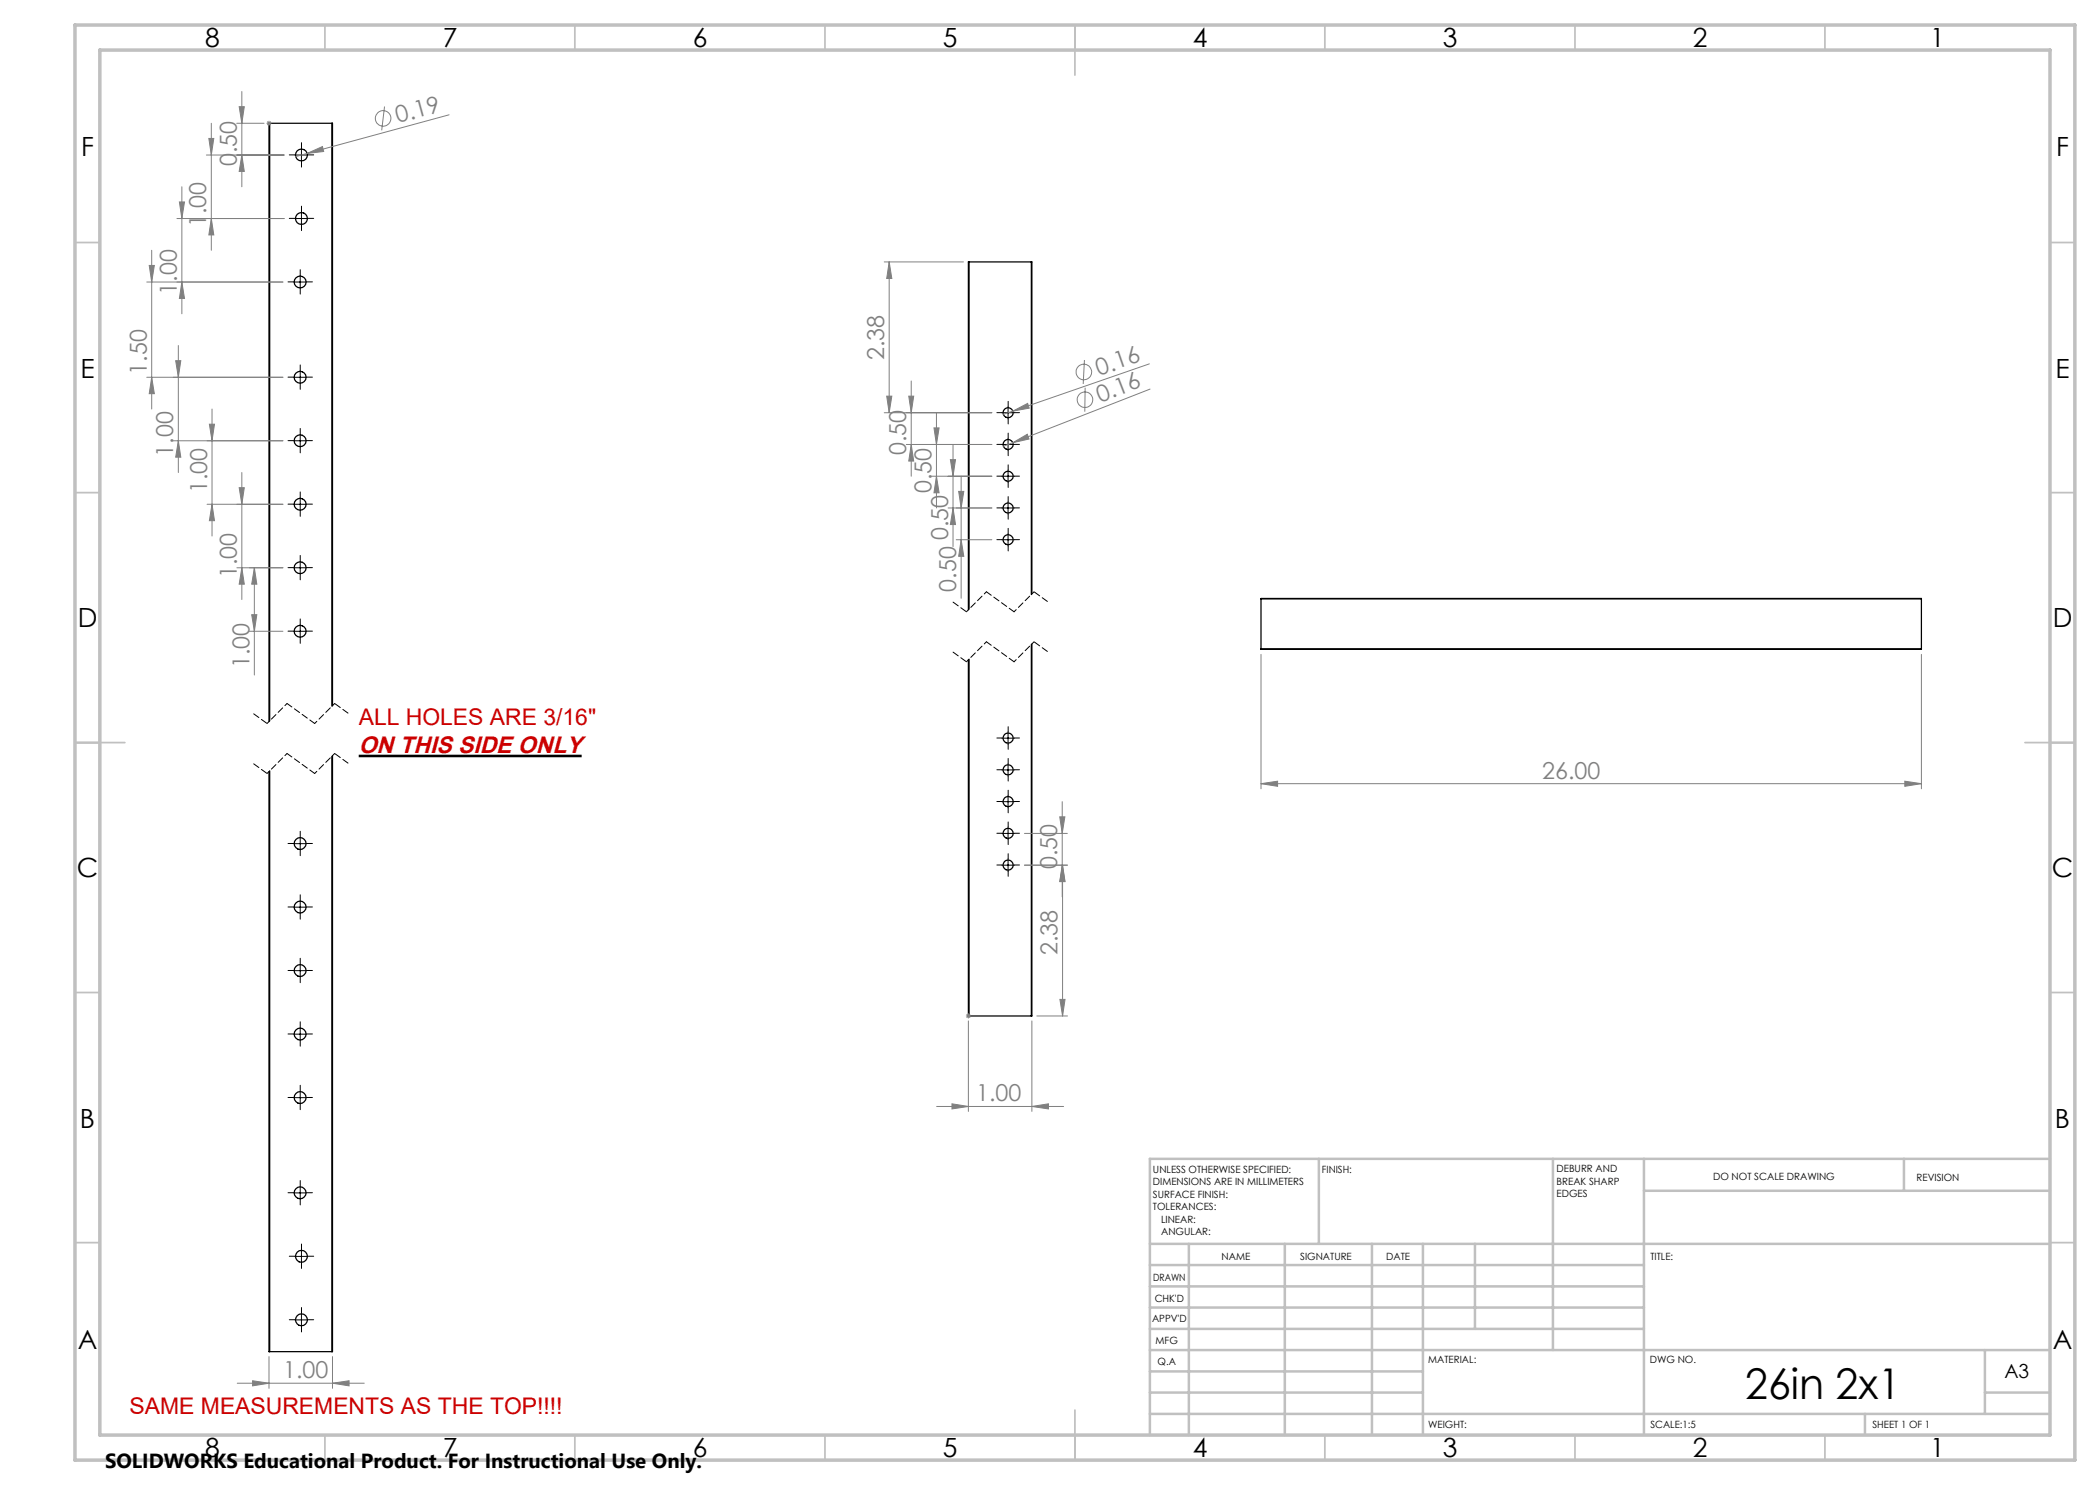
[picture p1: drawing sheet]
<svg xmlns="http://www.w3.org/2000/svg" width="420mm" height="297mm" viewBox="0 0 420 297" stroke-linecap="round" stroke-linejoin="round" font-family="sans-serif">
<g fill="none" stroke="#000" stroke-width=".25">
<path d="M53.9 24.7h-.1v119.6M53.9 24.7v119.5M53.9 24.7h12.5M66.4 24.7h.1v116.4M66.4 24.7v116.5M193.8 52.4h-.1v69.6M193.8 52.4v69.4M193.8 52.4h12.5M206.3 52.4h.1v66.4M206.3 52.4v66.5M252.2 119.8h132.1M252.2 119.8v10"/>
<path d="M384.3 119.8v10M193.7 132v71.2h.1M193.8 131.8v71.4M206.3 128.9v74.3M206.4 128.8v74.4h-.1M252.2 129.8h132.1M53.8 154.3v116h.1M53.9 154.2v116.1M66.4 151.3v119M66.5 151.1v119.2h-.1M193.8 203.2h12.5M53.9 270.3h12.5"/>
<circle cx="60.3" cy="31" r="1.19"/>
<circle cx="60" cy="56.4" r="1.18"/>
<circle cx="60.3" cy="43.7" r="1.19"/>
<circle cx="60" cy="75.5" r="1.18"/>
<circle cx="60" cy="88.2" r="1.18"/>
<circle cx="201.6" cy="95.2" r="1"/>
<circle cx="201.6" cy="88.9" r="1"/>
<circle cx="201.6" cy="82.5" r="1"/>
<circle cx="60" cy="100.9" r="1.18"/>
<circle cx="60" cy="113.6" r="1.18"/>
<circle cx="201.6" cy="107.9" r="1"/>
<circle cx="201.6" cy="101.6" r="1"/>
<circle cx="60" cy="126.3" r="1.18"/>
<circle cx="201.6" cy="154" r="1.02"/>
<circle cx="201.6" cy="147.6" r="1.02"/>
<circle cx="60" cy="168.7" r="1.19"/>
<circle cx="201.6" cy="160.3" r="1.02"/>
<circle cx="201.6" cy="166.7" r="1.02"/>
<circle cx="201.6" cy="173" r="1.02"/>
<circle cx="60" cy="194.1" r="1.19"/>
<circle cx="60" cy="181.4" r="1.19"/>
<circle cx="60" cy="206.8" r="1.19"/>
<circle cx="60" cy="219.5" r="1.19"/>
<circle cx="60" cy="238.6" r="1.19"/>
<circle cx="60.3" cy="251.3" r="1.2"/>
<circle cx="60.3" cy="264" r="1.2"/>
</g>
<g fill="none" stroke="#808080" stroke-width=".2">
<path d="M48.4 18.3v19.1M36.4 37.4v25.4M41.3 31h15.5M41.8 27.7h1l-.5 3.3zM42.3 24.7v25.4M47.3 24.7h5.5M47.8 21.3h1.1l-.5 3.4zM48.4 31l.5 3.3h-1.1zM53.3 24.7h1M53.4 24.3l.8 .7M53.8 24.2v.9M54.2 24.3l-.8 .7"/>
<path d="M61.4 30.7l3.1-1.4 .2 1zM61.4 30.7l-2.3 .6M76.9 21.3l-.6 4.8M89.8 23l-28.4 7.7M29.4 56.4h27.2M29.8 53.1h1.1l-.6 3.3zM30.3 50.1v31.7M35.4 43.7h21.4M35.9 40.4h1l-.5 3.3zM36.4 56.4l.5 3.3h-1zM42.3 43.7l.5 3.3h-1zM176.8 52.4h15.9"/>
<path d="M177.8 52.4l.6 3.3h-1.1zM177.8 52.4v30.1M29.4 75.5h27.2M30.3 75.5l.6 3.2h-1.1zM35.1 72.1h1.1l-.5 3.4zM35.7 69.1v25.4M177.3 79.2h1.1l-.6 3.3zM181.8 79.2h.9l-.5 3.3zM182.2 76.2v19M216.9 72l-.3 4.8M217 77.5v4.8M229.9 72.8l-27.3 9.4"/>
<path d="M230 77.8l-27.4 10.7M34.6 88.2h22M35.7 88.2l.5 3.2h-1.1zM41.9 84.8h1l-.5 3.4zM42.4 81.8v25.4M47.8 97.5h1.1l-.5 3.4zM48.4 94.5v25.4M176.8 82.5h21.6M181.3 88.9h17.1M182.2 88.9l.5 3.3h-.9zM186.3 95.2h12.1M186.8 85.6h1l-.5 3.3z"/>
<path d="M187.3 95.2l.5 3.4h-1zM187.3 82.5v19.1M190.1 91.9h1l-.5 3.3zM190.6 88.9v20.4M191.7 98.3h1.1l-.6 3.3zM192.2 95.2v24.5M202.6 82.2l2.9-1.5 .3 .9zM202.6 88.5l2.9-1.6 .3 .9zM202.6 82.2l-1.9 .7M202.6 88.5l-1.9 .7M41.4 100.9h15.2M42.4 100.9l.5 3.2h-1z"/>
<path d="M47.4 113.6h9.2M48.4 113.6l.5 3.2h-1.1zM50.9 113.6l.5 3.2h-1.1zM50.9 113.6v21.4M189.6 101.6h8.8M190.6 101.6l.5 3.3h-1zM191.2 107.9h7.2M192.2 107.9l.6 3.4h-1.1zM49.9 126.3h6.7M50.3 122.9h1.1l-.5 3.4zM252.2 130.9v26.9M384.3 130.9v26.9"/>
<path d="M252.2 156.7l3.3-.5v1.1zM252.2 156.7h132.1M381 156.2l3.3 .5-3.3 .6zM204.9 173h8.6M204.9 166.7h8.6M211.9 163.4h1.1l-.6 3.3zM212.4 173l.6 3.3h-1.1zM212.4 160.3v19.1M212.5 173l.5 3.3h-1zM212.5 173v30.2M212 199.9h1l-.5 3.3zM193.2 203.2h1"/>
<path d="M193.3 202.8l.7 .7M193.7 202.7v1M193.7 204.2v18.1M194 202.8l-.7 .7M206.4 204.2v18.1M207.4 203.2h6.1M187.3 221.3h25.4M190.4 220.8l3.3 .5-3.3 .5zM206.4 221.3l3.3-.5v1zM47.4 276.6h25.4M50.5 276.2l3.3 .4-3.3 .6zM53.8 271.3v6.4"/>
<path d="M66.5 276.6l3.3-.4v1zM66.5 271.3v6.4"/>
<circle cx="76.6" cy="23.7" r="1.56"/>
<circle cx="216.8" cy="74.4" r="1.56"/>
<circle cx="217" cy="79.9" r="1.55"/>
</g>
<path d="M71.7 151.2h44.6" fill="none" stroke="#000" stroke-width=".51"/>
<g fill="none" stroke="#000" stroke-width=".2" stroke-dasharray="15.2 1.3 1.3 1.3">
<path d="M59 31h-1.1M60.3 29.7v-1.2M60.3 32.2v1.2M61.5 31h1.2M58.8 56.4h-1.2M59 43.7h-1.1M60 55.1v-1.2M60 57.6v1.2M60.3 42.4v-1.2M60.3 44.9v1.2M61.3 56.4h1.2M61.5 43.7h1.2"/>
<path d="M58.8 75.4h-1.2M60 74.2v-1.2M60 76.7v1.2M61.3 75.4h1.2M58.8 88.1h-1.2M60 99.6v-1.2M60 86.9v-1.2M60 89.4v1.2M61.3 88.1h1.2M200.4 95.2h-1M200.4 88.9h-1M200.4 82.5h-1"/>
<path d="M201.6 94v-1M201.6 96.5v1M201.6 87.6v-1M201.6 90.1v1M201.6 81.3v-1M201.6 83.8v1M202.9 95.2h1M202.9 88.9h1M202.9 82.5h1M58.8 113.5h-1.2M58.8 100.8h-1.2M60 112.3v-1.2"/>
<path d="M60 114.8v1.2M60 102.1v1.2M61.3 113.5h1.2M61.3 100.8h1.2M200.4 107.9h-1M200.4 101.6h-1M201.6 106.7v-1M201.6 109.2v1M201.6 100.3v-1M201.6 102.8v1M202.9 107.9h1M202.9 101.6h1"/>
<path d="M58.8 126.2h-1.2M60 125v-1.2M60 127.5v1.2M61.3 126.2h1.2M200.4 147.6h-1M200.4 154h-1M201.6 146.4v-1.1M201.6 148.9v1M201.6 152.7v-1M201.6 155.2v1M201.6 159.1v-1.1M202.9 147.6h1"/>
<path d="M202.9 154h1M58.8 168.7h-1.2M60 167.4v-1.1M60 169.9v1.2M61.3 168.7h1.2M200.4 160.3h-1M200.4 166.7h-1M200.4 173h-1M201.6 161.6v1M201.6 165.4v-1M201.6 167.9v1M201.6 171.8v-1.1"/>
<path d="M201.6 174.3v1M202.9 160.3h1M202.9 166.7h1M202.9 173h1M58.8 194.1h-1.2M58.8 181.4h-1.2M60 192.8v-1.1M60 195.3v1.2M60 180.1v-1.1M60 182.6v1.2M61.3 194.1h1.2M61.3 181.4h1.2"/>
<path d="M58.8 219.5h-1.2M58.8 206.8h-1.2M60 218.2v-1.1M60 205.5v-1.1M60 208v1.2M61.3 219.5h1.2M61.3 206.8h1.2M58.8 238.5h-1.2M60 220.7v1.2M60 237.3v-1.2M60 239.8v1.2M61.3 238.5h1.2"/>
<path d="M59 251.2h-1.1M60.3 250v-1.2M60.3 252.5v1.2M61.5 251.2h1.2M59 263.9h-1.1M60.3 262.7v-1.2M60.3 265.2v1.2M61.5 263.9h1.2"/>
</g>
<g fill="none" stroke="#000" stroke-width=".2">
<path d="M59 31h2.5M60.3 29.7v2.5M58.8 56.4h2.5M59 43.7h2.5M60 55.1v2.5M60.3 42.4v2.5M58.8 75.5h2.5M60 74.2v2.5M58.8 88.2h2.5M60 86.9v2.5M60 99.6v2.5M200.4 95.2h2.5"/>
<path d="M200.4 88.9h2.5M200.4 82.5h2.5M201.6 81.3v2.5M201.6 87.7v2.4M201.6 94v2.5M58.8 113.6h2.5M58.8 100.9h2.5M60 112.3v2.5M200.4 107.9h2.5M200.4 101.6h2.5M201.6 100.4v2.4M201.6 106.7v2.5"/>
<path d="M58.8 126.3h2.5M60 125v2.5M200.4 147.6h2.5M200.4 154h2.5M201.6 146.4v2.5M201.6 152.7v2.5M201.6 159.1v2.5M58.8 168.7h2.5M60 167.5v2.5M200.4 160.3h2.5M200.4 166.7h2.5M200.4 173h2.5"/>
<path d="M201.6 165.4v2.5M201.6 171.8v2.5M58.8 194.1h2.5M58.8 181.4h2.5M60 180.2v2.5M60 192.9v2.5M58.8 219.5h2.5M58.8 206.8h2.5M60 205.6v2.5M60 218.3v2.5M58.8 238.6h2.5M60 237.3v2.5"/>
<path d="M59 251.3h2.5M60.3 250v2.5M59 264h2.5M60.3 262.7v2.5"/>
</g>
<path d="M193.3 132.4l-2.8-2M193.3 122.4l-2.8-2M209.6 130.4l-2.8-2M209.6 120.4l-2.8-2M53.4 154.7l-2.8-2M53.4 144.7l-2.8-2M69.7 152.7l-2.8-2M69.7 142.7l-2.8-2" fill="none" stroke="#000" stroke-width=".2" stroke-dasharray="1.3 .6" stroke-dashoffset="-.1"/>
<path d="M197.3 118.4l-4 4M206.8 118.4l-4 4M197.3 128.4l-4 4M206.8 128.4l-4 4M57.4 150.7l-4 4M57.4 140.7l-4 4M66.9 150.7l-4 4M66.9 140.7l-4 4" fill="none" stroke="#000" stroke-width=".2" stroke-dasharray="1.3 .6" stroke-dashoffset=".7"/>
<path d="M202.8 132.4l-5.5-4M202.8 122.4l-5.5-4M62.9 154.7l-5.5-4M62.9 144.7l-5.5-4" fill="none" stroke="#000" stroke-width=".2" stroke-dasharray="1.3 .6" stroke-dashoffset=".1"/>
<g fill="none" stroke="#c0c0c0" stroke-width=".35">
<path d="M65 5v5M115 5v5M165 5v5M215 5v10M265 5v5M315 5v5M365 5v5M15 48.5h5M410 48.5h5M15 98.5h5M410 98.5h5M15 148.5h10"/>
<path d="M405 148.5h10M15 198.5h5M410 198.5h5M15 248.5h5M410 248.5h5M65 287v5M115 287v5M165 287v5M215 282v10M265 287v5M315 287v5M365 287v5"/>
</g>
<g fill="none" stroke="#c0c0c0" stroke-width=".5">
<path d="M263.8 231.8v17M310.6 231.8v38.2M328.8 231.8v55.2M328.8 238.2h81.2M380.8 231.8v6.4M410 231.8h-180v55.2M230 248.8h180M230 257.3h98.8M230 253h98.8M237.8 248.8v38.2M257 248.8v38.2M274.4 248.8v38.2"/>
<path d="M284.6 248.8v38.2M295 248.8v17M230 265.8h98.8M230 261.5h98.8M230 278.5h54.6M230 274.3h54.6M230 270h180M397 278.5h13M397 270v12.8M230 282.8h180M373 282.8v4.2"/>
</g>
<path d="M15 5h400v287h-400zM20 10h390v277h-390z" fill="none" stroke="#c0c0c0" stroke-width=".7"/>
<g fill="#808080">
<path d="M61.4 30.7l3.1-1.4 .2 1z"/>
<path d="M202.6 82.2l2.9-1.5 .3 .9z"/>
<path d="M202.6 88.5l2.9-1.6 .3 .9z"/>
<path d="M66.5 276.6l3.3-.4v1zM50.5 276.2l3.3 .4-3.3 .6z"/>
<path d="M190.4 220.8l3.3 .5-3.3 .5zM206.4 221.3l3.3-.5v1zM252.2 156.7l3.3-.5v1.1zM381 156.2l3.3 .5-3.3 .6z"/>
<path d="M48.4 31l.5 3.3h-1.1zM47.8 21.3h1.1l-.5 3.4zM42.3 43.7l.5 3.3h-1zM41.8 27.7h1l-.5 3.3zM30.3 75.5l.6 3.2h-1.1zM29.8 53.1h1.1l-.6 3.3zM42.4 100.9l.5 3.2h-1zM41.9 84.8h1l-.5 3.4zM50.3 122.9h1.1l-.5 3.4zM50.9 113.6l.5 3.2h-1.1zM177.3 79.2h1.1l-.6 3.3zM177.8 52.4l.6 3.3h-1.1zM182.2 88.9l.5 3.3h-.9zM181.8 79.2h.9l-.5 3.3zM192.2 107.9l.6 3.4h-1.1zM191.7 98.3h1.1l-.6 3.3zM212.4 173l.6 3.3h-1.1zM211.9 163.4h1.1l-.6 3.3z"/>
<path d="M35.9 40.4h1l-.5 3.3zM36.4 56.4l.5 3.3h-1zM35.1 72.1h1.1l-.5 3.4zM35.7 88.2l.5 3.2h-1.1zM47.8 97.5h1.1l-.5 3.4zM48.4 113.6l.5 3.2h-1.1zM186.8 85.6h1l-.5 3.3zM187.3 95.2l.5 3.4h-1zM190.1 91.9h1l-.5 3.3zM190.6 101.6l.5 3.3h-1zM212.5 173l.5 3.3h-1zM212 199.9h1l-.5 3.3z"/>
</g>
<text font-size="8.5" x="349.1" y="279.7">26in 2x1</text>
<g font-size="5.3">
<text x="41" y="9.5">8</text>
<text x="88.5" y="9.5">7</text>
<text x="138.5" y="9.5">6</text>
<text x="188.5" y="9.5">5</text>
<text x="238.5" y="9.5">4</text>
<text x="288.5" y="9.5">3</text>
<text x="338.5" y="9.5">2</text>
<text x="386" y="9.5">1</text>
<text x="16.2" y="31.2">F</text>
<text x="411.2" y="31.2">F</text>
<text x="16.1" y="75.5">E</text>
<text x="411.1" y="75.5">E</text>
<text x="15.5" y="125.5">D</text>
<text x="410.5" y="125.5">D</text>
<text x="15.4" y="175.5">C</text>
<text x="410.4" y="175.5">C</text>
<text x="16" y="225.5">B</text>
<text x="411" y="225.5">B</text>
<text x="15.5" y="269.7">A</text>
<text x="410.5" y="269.7">A</text>
<text x="41" y="291.5">8</text>
<text x="88.5" y="291.5">7</text>
<text x="138.5" y="291.5">6</text>
<text x="188.5" y="291.5">5</text>
<text x="238.5" y="291.5">4</text>
<text x="288.5" y="291.5">3</text>
<text x="338.5" y="291.5">2</text>
<text x="386" y="291.5">1</text>
</g>
<g font-size="4.7" fill="#808080">
<text x="79.6" y="24.6" transform="rotate(-15 79.6 24.6)">0.19</text>
<text x="47.4" y="33.3" transform="rotate(-90 47.4 33.3)">0.50</text>
<text x="41.3" y="45.5" transform="rotate(-90 41.3 45.5)">1.00</text>
<text x="35.4" y="58.9" transform="rotate(-90 35.4 58.9)">1.00</text>
<text x="29.4" y="75" transform="rotate(-90 29.4 75)">1.50</text>
<text x="176.8" y="72" transform="rotate(-90 176.8 72)">2.38</text>
<text x="219.8" y="75.2" transform="rotate(-19 219.8 75.2)">0.16</text>
<text x="220" y="80.6" transform="rotate(-21 220 80.6)">0.16</text>
<text x="34.7" y="91.3" transform="rotate(-90 34.7 91.3)">1.00</text>
<text x="181.2" y="91.1" transform="rotate(-90 181.2 91.1)">0.50</text>
<text x="41.4" y="98.6" transform="rotate(-90 41.4 98.6)">1.00</text>
<text x="186.3" y="98.6" transform="rotate(-90 186.3 98.6)">0.50</text>
<text x="189.6" y="108" transform="rotate(-90 189.6 108)">0.50</text>
<text x="47.4" y="115.6" transform="rotate(-90 47.4 115.6)">1.00</text>
<text x="191.2" y="118.4" transform="rotate(-90 191.2 118.4)">0.50</text>
<text x="49.9" y="133.7" transform="rotate(-90 49.9 133.7)">1.00</text>
<text x="308.4" y="155.7">26.00</text>
<text x="211.5" y="173.9" transform="rotate(-90 211.5 173.9)">0.50</text>
<text x="211.5" y="191.1" transform="rotate(-90 211.5 191.1)">2.38</text>
<text x="195.2" y="220.3">1.00</text>
<text x="56.6" y="275.6">1.00</text>
</g>
<text font-size="4.7" fill="#c00" x="71.7" y="150.7">ON THIS SIDE ONLY</text>
<g font-size="4.6" fill="#c00">
<text x="71.7" y="145.1">ALL HOLES ARE 3/16&quot;</text>
<text x="25.9" y="282.9">SAME MEASUREMENTS AS THE TOP!!!!</text>
</g>
<text font-size="4.1" x="21" y="293.7">SOLIDWORKS Educational Product. For Instructional Use Only.</text>
<text font-size="3.9" x="400.9" y="275.5">A3</text>
<g font-size="2">
<text x="230.6" y="234.6">UNLESS OTHERWISE SPECIFIED:</text>
<text x="230.6" y="237.1">DIMENSIONS ARE IN MILLIMETERS</text>
<text x="230.6" y="239.6">SURFACE FINISH:</text>
<text x="264.4" y="234.6">FINISH:</text>
<text x="311.3" y="234.5">DEBURR AND</text>
<text x="311.3" y="237">BREAK SHARP</text>
<text x="311.3" y="239.5">EDGES</text>
<text x="342.6" y="236">DO NOT SCALE DRAWING</text>
<text x="383.3" y="236.2">REVISION</text>
<text x="230.6" y="242.1">TOLERANCES:</text>
<text x="232.2" y="244.6">LINEAR:</text>
<text x="232.2" y="247.1">ANGULAR:</text>
<text x="244.3" y="252">NAME</text>
<text x="260" y="251.9">SIGNATURE</text>
<text x="277.2" y="251.9">DATE</text>
<text x="330.1" y="251.9">TITLE:</text>
<text x="230.6" y="256.1">DRAWN</text>
<text x="230.9" y="260.3">CHK'D</text>
<text x="230.4" y="264.4">APPV'D</text>
<text x="231.1" y="268.8">MFG</text>
<text x="231.5" y="273">Q.A</text>
<text x="285.6" y="272.5">MATERIAL:</text>
<text x="330" y="272.5">DWG NO.</text>
<text x="285.6" y="285.5">WEIGHT:</text>
<text x="330.1" y="285.6">SCALE:1:5</text>
<text x="374.5" y="285.6">SHEET 1 OF 1</text>
</g>
</svg>
